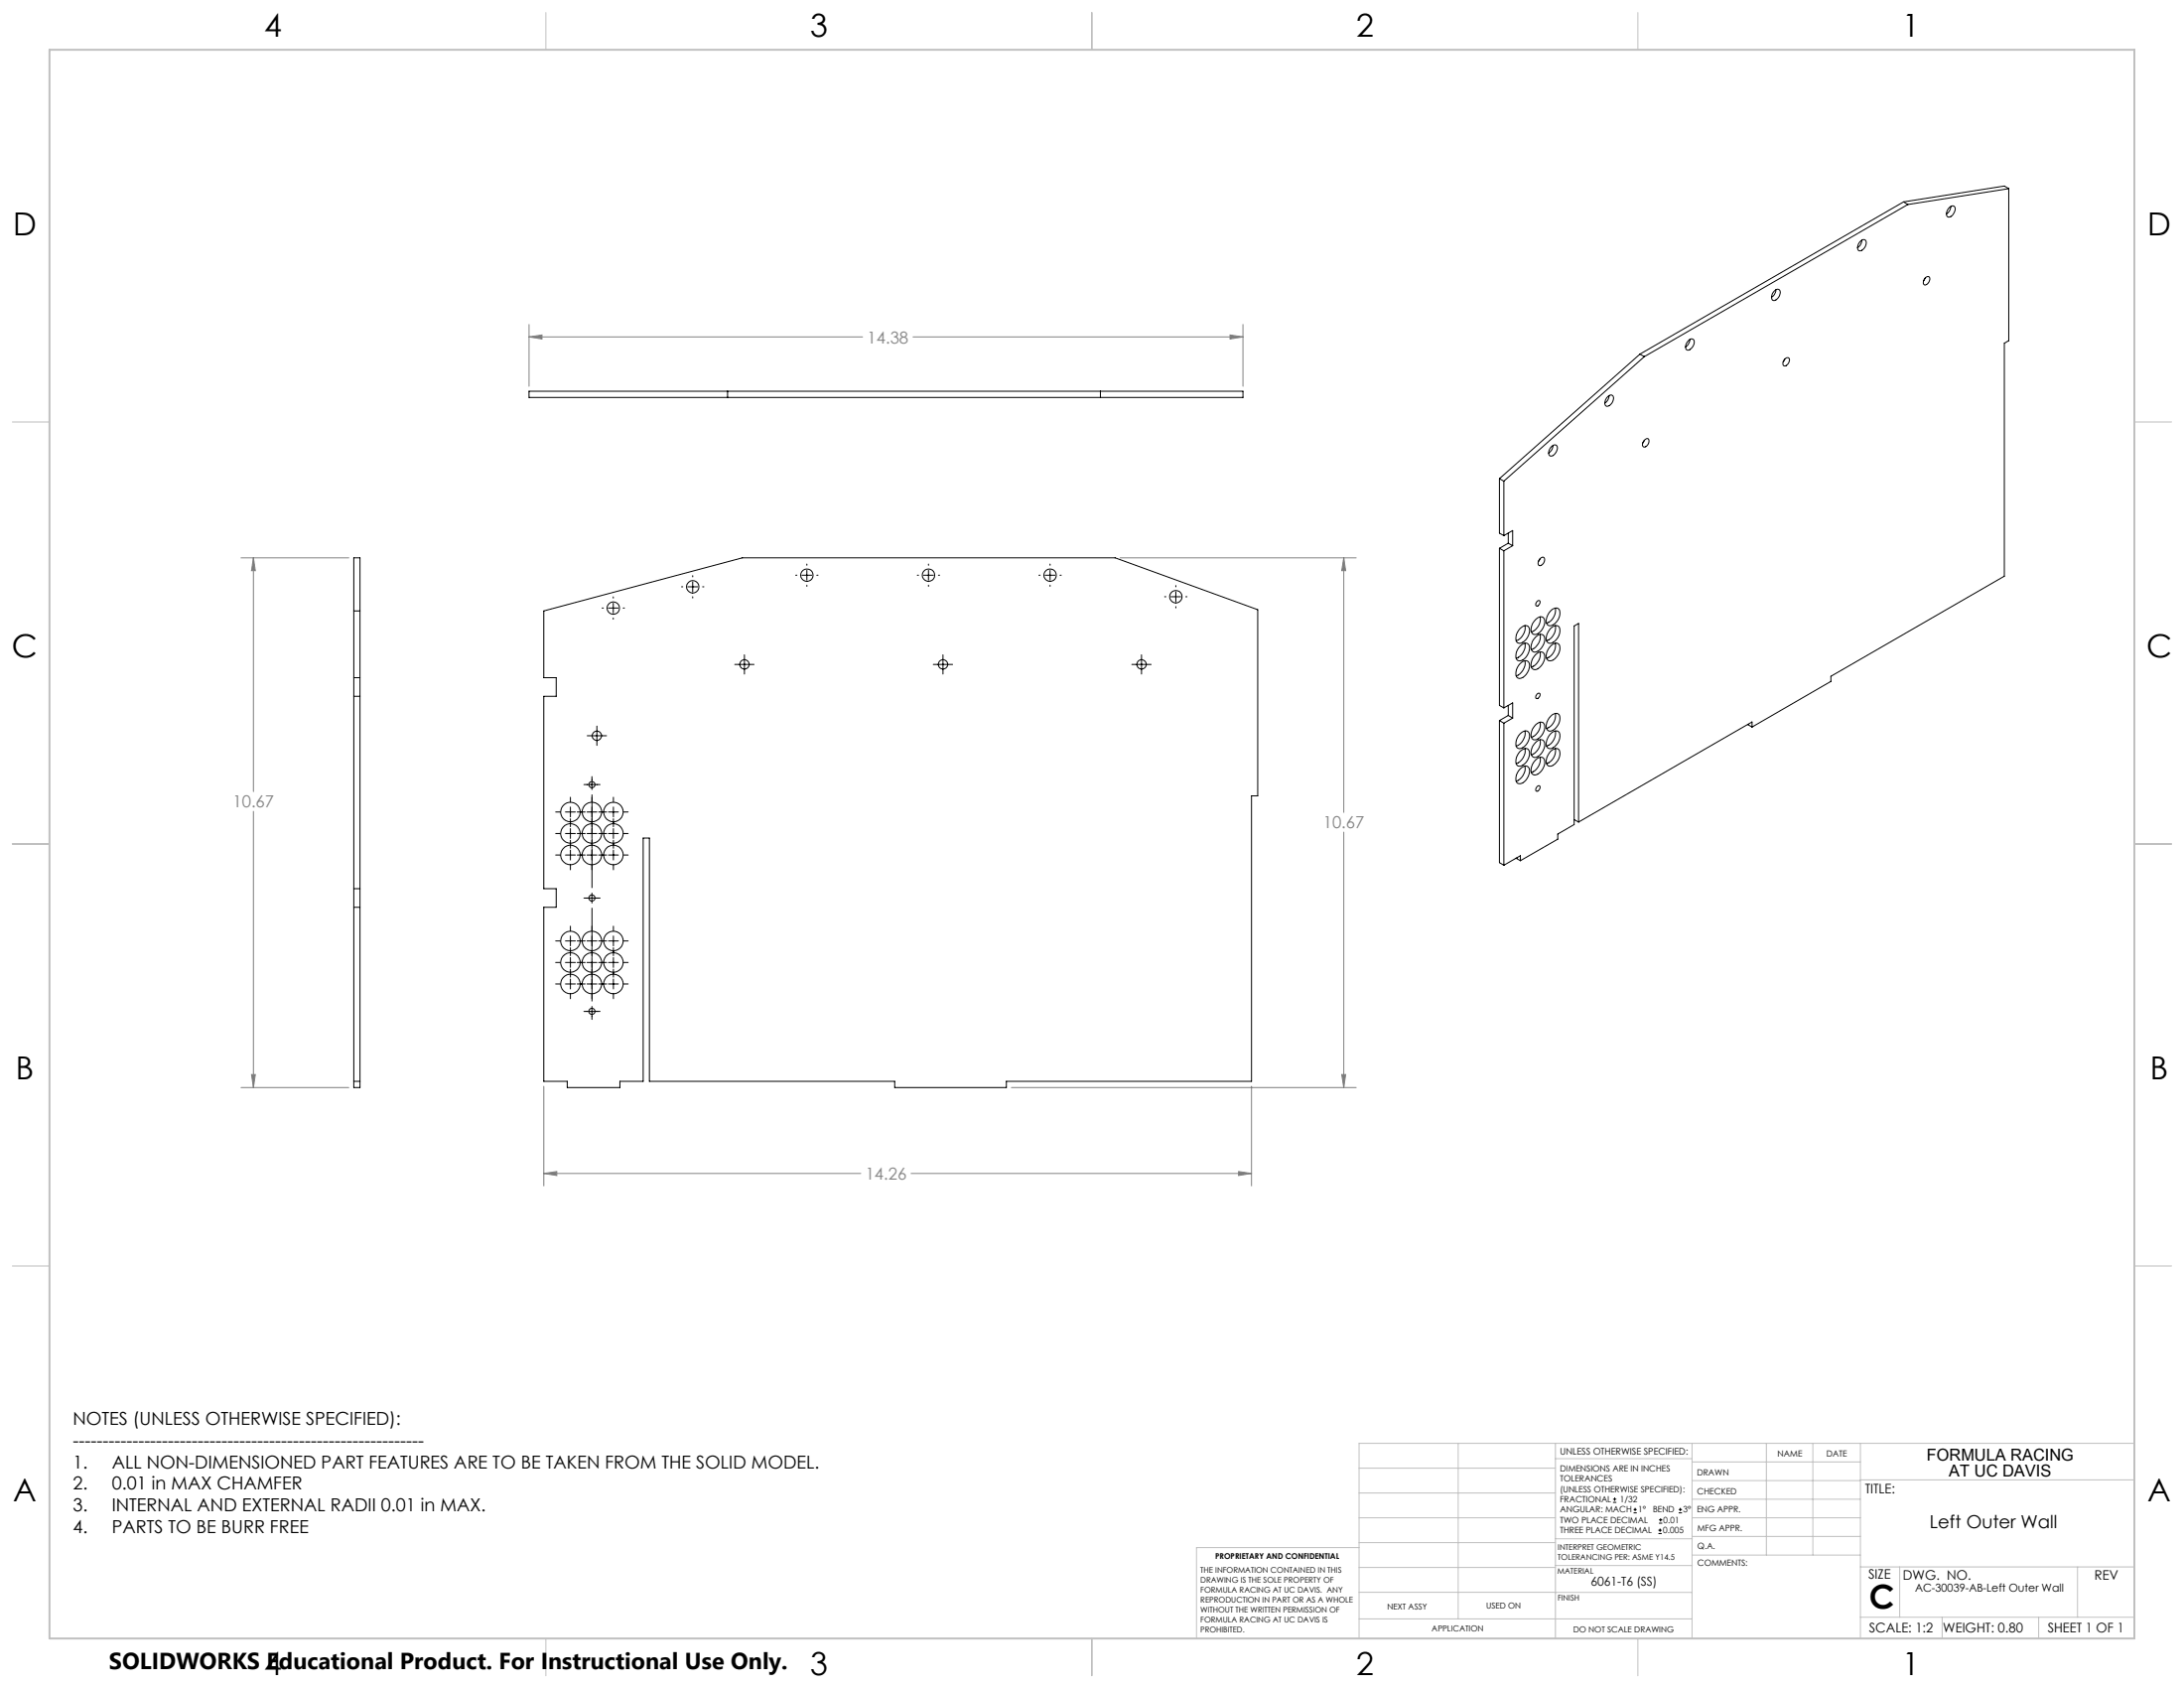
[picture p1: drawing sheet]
<svg xmlns="http://www.w3.org/2000/svg" width="559mm" height="432mm" viewBox="0 0 559 432" stroke-linecap="round" stroke-linejoin="round" font-family="sans-serif">
<g fill="none" stroke="#000" stroke-width=".25">
<path d="M487 51.6l1.1 .7M487 51.6l-67.4 39M488.1 52.3l-67.4 38.9M498.8 53.1a.81 .81 0 0 1 1.1-.4 .81 .81 0 0 1 .3 1.2l-.2 .4a1.36 1.36 0 0 1-1.8 1.1 1.86 1.86 0 0 1 .6-2.3zM499.1 52.8l-.2 .9-.9 1.1M514 48.3l-25.9 4M514 48.3v38.8l-1.2 .7v59.6l-44.3 25.6v1.3l-20.2 11.7M514 48.3l-1.2-.7-25.8 4M454 74.4a.8 .8 0 0 1 1.4 0 2.06 2.06 0 0 1-1.7 2.5 1.53 1.53 0 0 1 .3-2.5zM454.4 74.1l-.5 1.4-.7 .6M476 61.7a.8 .8 0 0 1 1.4 0 2.06 2.06 0 0 1-1.7 2.5 1.53 1.53 0 0 1 .3-2.5zM476.4 61.4l-.1 .5a2.2 2.2 0 0 1-1 1.5"/>
<path d="M492.5 71.2a.72 .72 0 0 1 1.2-.1l-.2 1.1a.89 .89 0 0 1-1.3 .5l-.1-.7zM492.6 71.1l-.4 .8M419.6 90.6l-36 31.8M419.6 90.6l1.1 .6M420.7 91.2l-35.9 31.9M432 87.1a.81 .81 0 0 1 1.2-.3 .81 .81 0 0 1 .3 1.1l-.5 .9a1.22 1.22 0 0 1-1.5 .6 1.86 1.86 0 0 1 .5-2.3zM432.4 86.8l-.5 1.4-.6 .6M456.6 92a.72 .72 0 0 1 1.2-.2l-.2 1.2a.89 .89 0 0 1-1.4 .4 1.38 1.38 0 0 1 .4-1.4zM456.7 91.9l-.5 .7M135.4 100.1h182.6v1.6h-182.6zM186.2 100.1v1.6M281.6 100.1v1.6"/>
<path d="M397 114.2a.84 .84 0 0 1 1.4 0 2.12 2.12 0 0 1-1.7 2.5 1.39 1.39 0 0 1 0-2.2zM397.4 113.9l-.2 .9-1 1.1M411.4 101.5a.8 .8 0 0 1 1.4 0 2.06 2.06 0 0 1-1.7 2.4 1.53 1.53 0 0 1 .3-2.4zM411.7 101.2v.4a2.2 2.2 0 0 1-1.1 1.5M420.7 112.6l-.4 .7M420.9 112.4l.6-.2a1.23 1.23 0 0 1-.4 2.1h-.6a1.3 1.3 0 0 1 .4-1.9zM383.6 122.4l1.2 .7M383.6 122.4v14l1.2 .6M384.8 137l2.2-1.3v3.9M384.8 123.1v13.9M385.9 139l1.1 .6M385.9 136.4v2.6"/>
<path d="M385.9 139l-2.3 1.3M387 139.6l-2.2 1.3M90.5 142.7h1.6v135.5h-1.6zM90.5 156.3h1.6M139.1 156.3l50.8-13.6h95.4l36.5 13.3v47.6h-1.6v73h-62.7v1.6h-28.6v-1.6h-62.7v-62.2h-1.6v62.2h-6v1.6h-13.5v-1.6h-6v-44.5h3.2v-4.8h-3.2v-49.2h3.2v-4.7h-3.2zM154.1 155.5h.3M155.6 155.5h2.6M156.9 152.7v.3M156.9 154.3v2.5M156.9 158.1v.3M159.5 155.5h.3M174.4 150.1h.3"/>
<path d="M176 150.1h2.5M177.2 147.2v.4M177.2 148.8v2.6M177.2 152.6v.4M179.8 150.1h.3M203.6 147.1h.3M205.2 147.1h2.5M206.4 144.3v.3M206.4 145.9v2.5M206.4 149.7v.3M209 147.1h.3M234.7 147.1h.3"/>
<path d="M236.3 147.1h2.5M237.6 144.3v.3M237.6 145.9v2.5M237.6 149.7v.3M240.1 147.1h.3M265.8 147.1h.3M267.4 147.1h2.5M268.7 144.3v.3M268.7 145.9v2.5M268.7 149.7v.3M271.2 147.1h.3M298 152.6h.3"/>
<path d="M299.6 152.6h2.5M300.8 149.8v.3M300.8 151.4v2.5M300.8 155.2v.3M303.4 152.6h.3M383.6 140.3v40.1l1.2 .7M383.6 140.3l1.2 .6M384.8 140.9v40.2M392.9 158.5a1.25 1.25 0 0 1 1.2-.7 1.25 1.25 0 0 1 1.1 .9 3.4 3.4 0 0 1-2.6 3.6 1.42 1.42 0 0 1-.7-2.2zM393.3 153.8l.4-.2a.79 .79 0 0 1 .3 .9 .79 .79 0 0 1-.9 .5l-.1-.6zM394 142.9l-.4 .8M394.1 157.8a3.4 3.4 0 0 1-2.3 3.8"/>
<path d="M394.2 142.7l.6-.2a1.29 1.29 0 0 1 .2 1.4 1.29 1.29 0 0 1-1.2 .8 1.34 1.34 0 0 1 .4-2zM396.7 156.3a1.26 1.26 0 0 1 1.3-.8 1.26 1.26 0 0 1 1.1 .9 3.4 3.4 0 0 1-2.6 3.7 1.47 1.47 0 0 1-.7-2.2zM397.9 155.5a3.5 3.5 0 0 1-2.2 3.9M90.5 178.1h1.6M90.5 173.4h1.6M188 170h4.9M190.5 167.5v4.9M238.8 170h4.9M241.3 167.5v4.9M289.6 170h4.9M292.1 167.5v4.9M388.9 160.8a1.65 1.65 0 0 1 2-.6 3.1 3.1 0 0 1-1.3 4.1 1.14 1.14 0 0 1-1.4 0 1.14 1.14 0 0 1-.3-1.4l.3-1.1z"/>
<path d="M388.9 165.3a1.34 1.34 0 0 1 2.3-.3 3.3 3.3 0 0 1-2.4 4.1 1.14 1.14 0 0 1-.9-1.7l.3-1.1zM388.9 169.8a1.29 1.29 0 0 1 1.3-.8 1.29 1.29 0 0 1 1.1 .9 3.5 3.5 0 0 1-2.5 3.7 1.48 1.48 0 0 1-.8-2.3zM390.2 160a3.6 3.6 0 0 1-2.3 3.9M390.2 164.5a3.5 3.5 0 0 1-2.3 3.9M390.2 169a3.6 3.6 0 0 1-2.3 3.9M392.9 163a1.27 1.27 0 0 1 1.2-.7 1.27 1.27 0 0 1 1.1 .9 3.5 3.5 0 0 1-2.6 3.6 1.44 1.44 0 0 1-.7-2.2l.2-.6zM392.9 167.5a1.32 1.32 0 0 1 2.2-.2 3.3 3.3 0 0 1-2.5 4 1.42 1.42 0 0 1-.7-2.2zM393.3 177.6l.6-.3a.82 .82 0 0 1-.1 1 .82 .82 0 0 1-.8 .3v-.6zM394.1 162.3a3.5 3.5 0 0 1-2.3 3.9M394.1 166.8a3.5 3.5 0 0 1-2.3 3.8M396.7 165.3a1.25 1.25 0 0 1 1.3-.8 1.25 1.25 0 0 1 1.1 .9 3.4 3.4 0 0 1-2.6 3.7 1.47 1.47 0 0 1-.7-2.3zM396.7 160.8a1.35 1.35 0 0 1 2.3-.3 3.3 3.3 0 0 1-2.5 4.1 1.47 1.47 0 0 1-.7-2.3z"/>
<path d="M397.9 160a3.5 3.5 0 0 1-2.2 3.9M397.9 164.5a3.5 3.5 0 0 1-2.2 3.9M150.2 188.2h5M151.4 198.6v3.4M152.7 185.7v5M383.6 184.3v36.4l1.2 .6M383.6 184.3l1.2 .7M384.8 181.1l2.2-1.3v3.9M384.8 185v36.3M385.9 180.4v2.6M385.9 183l1.1 .7M385.9 183l-2.3 1.3"/>
<path d="M387 183.7l-2.2 1.3M388.9 196.7a1.34 1.34 0 0 1 2.3-.3 3.3 3.3 0 0 1-2.4 4.1 1.14 1.14 0 0 1-.9-1.7l.3-1.1zM388.9 192.2a1.78 1.78 0 0 1 2-.6 3.1 3.1 0 0 1-1.3 4.2 1.13 1.13 0 0 1-1.5 0 1.13 1.13 0 0 1-.2-1.5l.3-1.1zM388.9 187.7a1.29 1.29 0 0 1 1.3-.7 1.29 1.29 0 0 1 1.1 .9 3.5 3.5 0 0 1-2.5 3.6 1.14 1.14 0 0 1-.9-1.6l.3-1.2zM390.2 187a3.6 3.6 0 0 1-2.3 3.9M390.2 191.5a3.5 3.5 0 0 1-2.3 3.8M390.2 196a3.6 3.6 0 0 1-2.3 3.8M392.9 185.5a1.32 1.32 0 0 1 2.2-.3 3.3 3.3 0 0 1-2.5 4.1 1.42 1.42 0 0 1-.7-2.3zM392.9 190a1.25 1.25 0 0 1 1.2-.8 1.25 1.25 0 0 1 1.1 .9 3.5 3.5 0 0 1-2.6 3.7 1.47 1.47 0 0 1-.7-2.3zM392.9 194.5a1.27 1.27 0 0 1 1.2-.8 1.27 1.27 0 0 1 1.1 .9 3.5 3.5 0 0 1-2.6 3.7 1.42 1.42 0 0 1-.7-2.3zM394.1 184.7a3.4 3.4 0 0 1-2.3 3.9M394.1 189.2a3.5 3.5 0 0 1-2.3 3.9"/>
<path d="M394.1 193.7a3.5 3.5 0 0 1-2.3 3.9M396.7 183.2a1.26 1.26 0 0 1 1.3-.7 1.26 1.26 0 0 1 1.1 .9 3.4 3.4 0 0 1-2.6 3.6 1.52 1.52 0 0 1-.7-2.2zM396.7 192.2a1.35 1.35 0 0 1 2.3-.3 3.3 3.3 0 0 1-2.5 4.1 1.47 1.47 0 0 1-.7-2.2zM396.7 187.7a1.26 1.26 0 0 1 1.3-.7 1.26 1.26 0 0 1 1.1 .9 3.4 3.4 0 0 1-2.6 3.6 1.47 1.47 0 0 1-.7-2.2zM397.9 182.5a3.5 3.5 0 0 1-2.2 3.9M397.9 187a3.5 3.5 0 0 1-2.2 3.9M397.9 191.5a3.5 3.5 0 0 1-2.2 3.8M447.1 185.3h.1M447.1 185.3l1.2 .7M448.3 186v-1.3l-44.4 25.6M142.2 207.7h1.2M142.2 213.2h1.2"/>
<path d="M142.2 218.7h1.2M144.7 207.7h2.5M144.7 213.2h2.5M144.7 218.7h2.5M145.9 203.9v1.3M145.9 206.4v2.6M145.9 209.4v2.1M145.9 211.9v2.6M145.9 214.9v2.1M145.9 217.5v2.5M147.7 207.7h2M147.7 213.2h2"/>
<path d="M147.7 218.7h2M149.4 200.7h4.1M150.2 207.7h2.5M150.2 213.2h2.5M150.2 218.7h2.5M151.4 203.9v1.3M151.4 206.4v2.6M151.4 209.4v2.1M151.4 211.9v2.6M151.4 214.9v2.1M151.4 217.5v2.5M153.2 207.7h2"/>
<path d="M153.2 213.2h2M153.2 218.7h2M155.7 207.7h2.5M155.7 213.2h2.5M155.7 218.7h2.5M157 203.9v1.3M157 206.4v2.6M157 209.4v2.1M157 211.9v2.6M157 214.9v2.1M157 217.5v2.5M159.5 207.7h1.2"/>
<path d="M159.5 213.2h1.2M159.5 218.7h1.2M387.9 219.5h.1M387.9 219.5l1.1 .7M393.3 201.2l.4-.2a.79 .79 0 0 1 .3 .9 .79 .79 0 0 1-.9 .5l-.1-.6zM402.8 209.7l1.1 .6M403.9 210.3v-50.8l-1.1 .6v50.8l-4.2 2.5v1.3l-9.6 5.5M90.5 227.3h1.6M90.5 232.1h1.6M145.9 221.3v1.2M145.9 236.9v1.3M145.9 239.4v2.6"/>
<path d="M149.4 229.7h4.1M151.4 221.3v1.2M151.4 228.5v2.5M151.4 236.9v1.3M151.4 239.4v2.6M157 221.3v1.2M157 236.9v1.3M157 239.4v2.6M389 220.2v-1.3l-4.2 2.4M142.2 240.7h1.2M142.2 251.7h1.2M142.2 246.2h1.2"/>
<path d="M144.7 240.7h2.5M144.7 251.7h2.5M144.7 246.2h2.5M145.9 242.4v2.1M145.9 244.9v2.6M145.9 247.9v2.1M145.9 250.4v2.6M145.9 254.2v1.3M147.7 240.7h2M147.7 251.7h2M147.7 246.2h2M149.4 258.7h4.1"/>
<path d="M150.2 240.7h2.5M150.2 251.7h2.5M150.2 246.2h2.5M151.4 242.4v2.1M151.4 244.9v2.6M151.4 247.9v2.1M151.4 250.4v2.6M151.4 254.2v1.3M151.4 257.5v3.3M153.2 240.7h2M153.2 251.7h2M153.2 246.2h2"/>
<path d="M155.7 240.7h2.5M155.7 251.7h2.5M155.7 246.2h2.5M157 242.4v2.1M157 244.9v2.6M157 247.9v2.1M157 250.4v2.6M157 254.2v1.3M159.5 240.7h1.2M159.5 251.7h1.2M159.5 246.2h1.2M90.5 276.6h1.6"/>
<path d="M412.7 384.3h.9M412.7 383.5h.9M413.1 383.1v.8M418 387h.8M418 386.2h.8M418.4 385.7v.9M424.3 392.3h.9M424.3 391.4h.9M424.5 389.6h.8M424.5 388.8h.8M424.7 391v.9M424.9 388.4v.8"/>
<path d="M429.5 387h.9M429.5 386.2h.9M429.9 385.7v.9"/>
<circle cx="156.9" cy="155.5" r="1.59"/>
<circle cx="177.2" cy="150.1" r="1.59"/>
<circle cx="206.5" cy="147.1" r="1.6"/>
<circle cx="237.6" cy="147.1" r="1.6"/>
<circle cx="268.7" cy="147.1" r="1.6"/>
<circle cx="300.9" cy="152.6" r="1.6"/>
<circle cx="190.5" cy="170" r="1.21"/>
<circle cx="241.3" cy="170" r="1.21"/>
<circle cx="292.1" cy="170" r="1.21"/>
<circle cx="152.7" cy="188.2" r="1.2"/>
<circle cx="146" cy="213.2" r="2.5"/>
<circle cx="146" cy="218.7" r="2.5"/>
<circle cx="146" cy="207.7" r="2.5"/>
<circle cx="151.4" cy="200.7" r=".79"/>
<circle cx="151.5" cy="218.7" r="2.5"/>
<circle cx="151.5" cy="213.2" r="2.5"/>
<circle cx="151.5" cy="207.7" r="2.5"/>
<circle cx="157" cy="218.7" r="2.5"/>
<circle cx="157" cy="213.2" r="2.5"/>
<circle cx="157" cy="207.7" r="2.5"/>
<circle cx="151.4" cy="229.7" r=".79"/>
<circle cx="146" cy="246.2" r="2.5"/>
<circle cx="146" cy="251.7" r="2.5"/>
<circle cx="146" cy="240.7" r="2.5"/>
<circle cx="151.4" cy="258.7" r=".79"/>
<circle cx="151.5" cy="246.2" r="2.5"/>
<circle cx="151.5" cy="251.7" r="2.5"/>
<circle cx="151.5" cy="240.7" r="2.5"/>
<circle cx="157" cy="246.2" r="2.5"/>
<circle cx="157" cy="251.7" r="2.5"/>
<circle cx="157" cy="240.7" r="2.5"/>
</g>
<g fill="none" stroke="#808080" stroke-width=".25">
<path d="M135.4 86.2l3.3-.5v1zM135.4 83v15.8M135.4 86.2h85.3M233.6 86.2h84.4M314.7 85.7l3.3 .5-3.3 .5zM318 83v15.8M61.7 142.7h27.6M64.8 142.7l.5 3.3h-1zM64.8 142.7v59.8M286.6 142.7h60.4M343.8 142.7l.5 3.3h-1zM343.8 142.7v65.1"/>
<path d="M64.8 207.5v70.7M343.8 212.9v65.3M61.7 278.2h27.6M64.3 274.9h1l-.5 3.3zM139.1 277.9v25.5M258.8 278.2h88.2M320.2 277.9v25.5M343.3 274.9h1l-.5 3.3zM316.9 299.7l3.3 .5-3.3 .5zM139.1 300.2l3.4-.5v1zM139.1 300.2h81.1M233.1 300.2h87.1"/>
</g>
<path d="M151.5 227.2v-24M151.5 256.2v-24" fill="none" stroke="#000" stroke-width=".25" stroke-dasharray="15.2 1.3 1.3 1.3" stroke-dashoffset="5.2" stroke-linecap="butt"/>
<g fill="none" stroke="#c0c0c0" stroke-width=".25">
<path d="M139.7 3.2v9.5M279.4 3.2v9.5M419.1 3.2v9.5M3.1 107.9h9.6M546.1 107.9h9.5M3.1 215.9h9.6M546.1 215.9h9.5M3.1 323.8h9.6M546.1 323.8h9.5M347.7 375.6h50.3M373.1 369.2v44.9M398 369.2v49.9"/>
<path d="M398 373.1h34.9M432.9 369.2v49.9M432.9 378.7h43.1M432.9 374h43.1M451.9 369.2v28.6M463.8 369.2v28.6M476 369.2v49.9M476 378.6h70.1M546.1 369.2h-198.4v49.9M347.7 394.6h50.3M347.7 388.3h50.3M347.7 381.9h50.3"/>
<path d="M347.7 395.9h-41.6v23.2M398 393.6h35M432.9 383.5h43.1M432.9 388.3h43.1M432.9 393h43.1M433 397.8h43M139.7 419.1v9.6M279.4 419.1v9.6M347.7 414.1h85.2M347.7 401h50.3M347.7 407.3h50.3M398 407.4h34.9"/>
<path d="M398 400.5h35M419.1 419.1v9.6M476 413.7h70.1M476 400.8h70.1M486.1 400.8v12.9M496.9 413.7v5.4M521.6 413.7v5.4M531.6 400.8v12.9"/>
</g>
<path d="M12.7 12.7h533.4v406.4h-533.4z" fill="none" stroke="#c0c0c0" stroke-width=".5"/>
<path d="M64.3 274.9h1l-.5 3.3zM64.8 142.7l.5 3.3h-1zM314.7 85.7l3.3 .5-3.3 .5zM135.4 86.2l3.3-.5v1zM139.1 300.2l3.4-.5v1zM316.9 299.7l3.3 .5-3.3 .5zM343.3 274.9h1l-.5 3.3zM343.8 142.7l.5 3.3h-1z" fill="#808080"/>
<text font-size="8.5" x="478.3" y="411.4">C</text>
<g font-size="8.1">
<text x="67.6" y="9.3">4</text>
<text x="207.3" y="9.3">3</text>
<text x="347" y="9.3">2</text>
<text x="486.7" y="9.3">1</text>
<text x="3.3" y="60.1">D</text>
<text x="549.4" y="60.1">D</text>
<text x="3" y="168">C</text>
<text x="549.1" y="168">C</text>
<text x="4" y="276">B</text>
<text x="550.1" y="276">B</text>
<text x="3.3" y="383.9">A</text>
<text x="549.4" y="383.9">A</text>
<text x="67.6" y="428.4">4</text>
<text x="207.3" y="428.4">3</text>
<text x="347" y="428.4">2</text>
<text x="486.7" y="428.4">1</text>
</g>
<text font-size="5.9" x="27.9" y="427">SOLIDWORKS Educational Product. For Instructional Use Only.</text>
<g font-size="4.6">
<text x="18.6" y="364.4">NOTES (UNLESS OTHERWISE SPECIFIED):</text>
<text x="18.6" y="370">-----------------------------------------------------------</text>
<text x="18.6" y="375.5">1.</text>
<text x="28.6" y="375.5">ALL NON-DIMENSIONED PART FEATURES ARE TO BE TAKEN FROM THE SOLID MODEL.</text>
<text x="18.6" y="381.1">2.</text>
<text x="28.6" y="381.1">0.01 in MAX CHAMFER</text>
<text x="18.6" y="386.7">3.</text>
<text x="28.6" y="386.7">INTERNAL AND EXTERNAL RADII 0.01 in MAX.</text>
<text x="18.6" y="392.3">4.</text>
<text x="28.6" y="392.3">PARTS TO BE BURR FREE</text>
<text x="493.7" y="390.8">Left Outer Wall</text>
</g>
<g font-size="4.2" fill="#808080">
<text x="221.9" y="87.8">14.38</text>
<text x="59.6" y="206.6">10.67</text>
<text x="338.5" y="211.9">10.67</text>
<text x="221.4" y="301.8">14.26</text>
</g>
<g font-size="4.2">
<text x="493" y="373.5">FORMULA RACING</text>
<text x="498.7" y="377.8">AT UC DAVIS</text>
</g>
<g font-size="3.4">
<text x="477.2" y="381.9">TITLE:</text>
<text x="478.1" y="404">SIZE</text>
<text x="486.9" y="404">DWG. NO.</text>
<text x="535.9" y="404.1">REV</text>
<text x="478.2" y="417.6">SCALE: 1:2</text>
<text x="497.1" y="417.7">WEIGHT: 0.80</text>
<text x="523.9" y="417.6">SHEET 1 OF 1</text>
</g>
<text font-size="3.2" x="407" y="405.7">6061-T6 (SS)</text>
<text font-size="2.8" x="490" y="407.2">AC-30039-AB-Left Outer Wall</text>
<text font-size="2.4" x="399.2" y="372.1">UNLESS OTHERWISE SPECIFIED:</text>
<g font-size="2.2">
<text x="399.2" y="376.4">DIMENSIONS ARE IN INCHES</text>
<text x="434.2" y="377.3">DRAWN</text>
<text x="454.8" y="372.5">NAME</text>
<text x="467.3" y="372.6">DATE</text>
<text x="399.2" y="379">TOLERANCES</text>
<text x="399.2" y="381.7">(UNLESS OTHERWISE SPECIFIED):</text>
<text x="434.3" y="382.2">CHECKED</text>
<text x="399.2" y="384.3">FRACTIONAL</text>
<text x="399.2" y="387">ANGULAR: MACH</text>
<text x="399.2" y="389.6">TWO PLACE DECIMAL</text>
<text x="414.5" y="384.3">1/32</text>
<text x="419.1" y="387">1°</text>
<text x="422.9" y="387">BEND</text>
<text x="425.6" y="389.6">0.01</text>
<text x="430.6" y="387">3°</text>
<text x="434.2" y="386.8">ENG APPR.</text>
<text x="399.2" y="392.3">THREE PLACE DECIMAL</text>
<text x="425.5" y="392.3">0.005</text>
<text x="434.3" y="391.6">MFG APPR.</text>
<text x="434.3" y="396.3">Q.A.</text>
<text x="434.3" y="400.5">COMMENTS:</text>
</g>
<g font-size="2.1">
<text x="354.9" y="411.6">NEXT ASSY</text>
<text x="380.3" y="411.6">USED ON</text>
<text x="366.3" y="417.4">APPLICATION</text>
<text x="402.5" y="417.5">DO NOT SCALE DRAWING</text>
</g>
<g font-size="2">
<text x="310.9" y="398.8">PROPRIETARY AND CONFIDENTIAL</text>
<text x="398.6" y="396.5">INTERPRET GEOMETRIC</text>
<text x="398.6" y="399">TOLERANCING PER: ASME Y14.5</text>
<text x="307.2" y="402.4">THE INFORMATION CONTAINED IN THIS</text>
<text x="307.2" y="404.9">DRAWING IS THE SOLE PROPERTY OF</text>
<text x="307.2" y="407.5">FORMULA RACING AT UC DAVIS. ANY</text>
<text x="398.5" y="402.6">MATERIAL</text>
<text x="307.2" y="410">REPRODUCTION IN PART OR AS A WHOLE</text>
<text x="307.2" y="412.5">WITHOUT THE WRITTEN PERMISSION OF</text>
<text x="398.5" y="409.4">FINISH</text>
<text x="307.2" y="415">FORMULA RACING AT UC DAVIS IS</text>
<text x="307.2" y="417.6">PROHIBITED.</text>
</g>
</svg>
